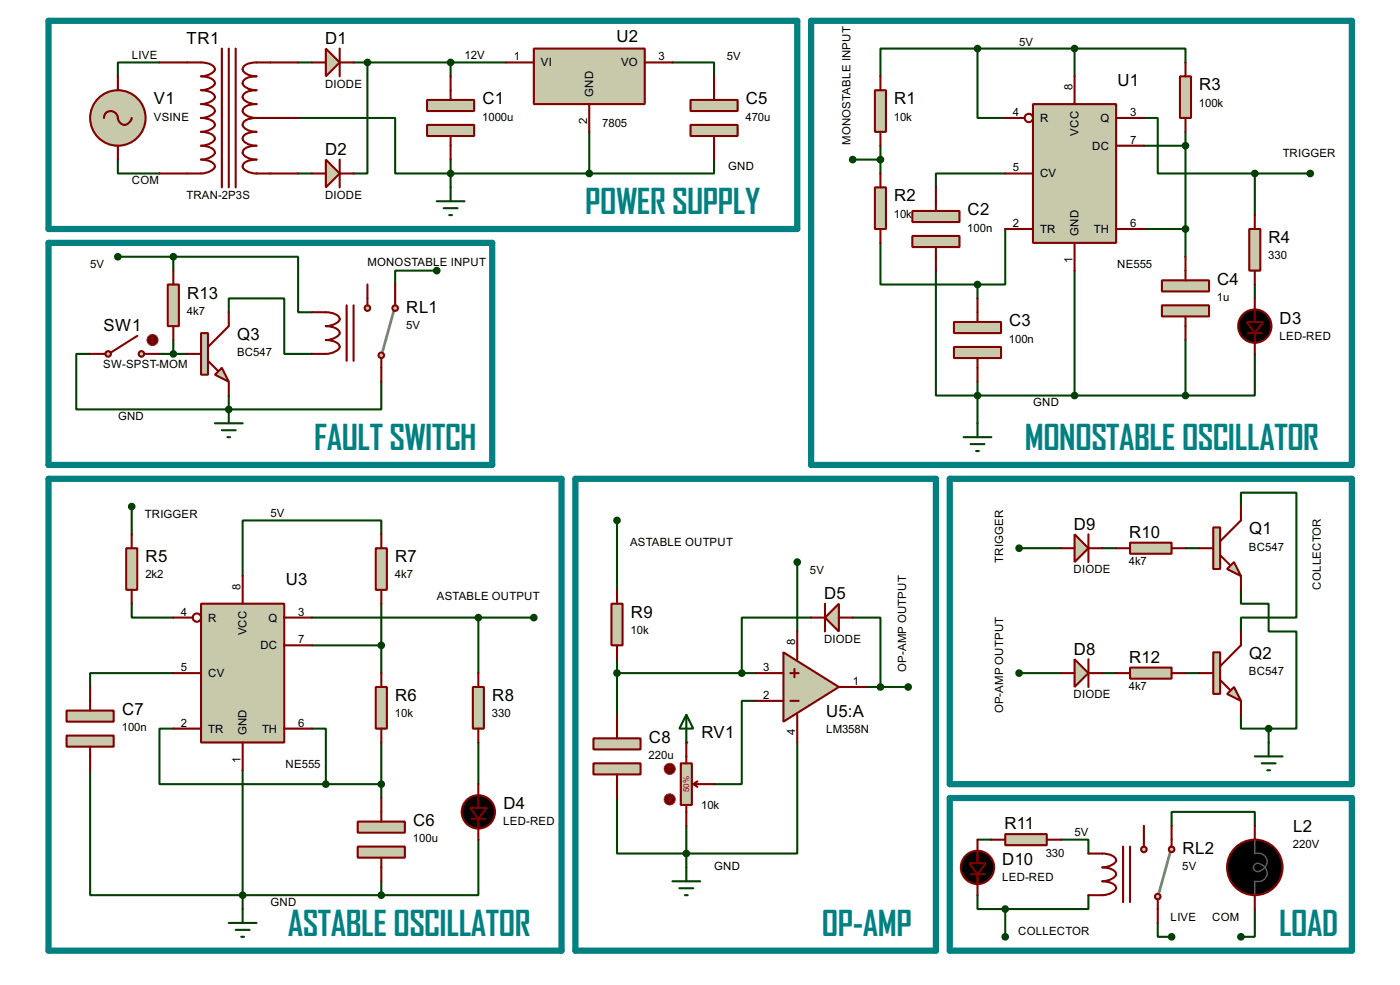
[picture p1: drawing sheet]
<svg xmlns="http://www.w3.org/2000/svg" width="256mm" height="180mm" viewBox="0 0 256 180" stroke-linecap="round" stroke-linejoin="round" font-family="sans-serif">
<g fill="none" stroke="#004000" stroke-width=".38">
<path d="M123.2 11.4h7.6v2.6M184.1 31.7h-12.7v2.6M209.5 26.7h7.7M217.2 24.1v22.9M161.3 44.4v7.7h17.8M171.4 49.5v22.9h7.7M179.1 52.1v2.5M184.1 41.9v10.2h-5M196.8 49.5v22.9M209.5 41.9h7.7M229.9 52.1v2.5M179.1 69.8v2.6"/>
<path d="M179.1 72.4h38.1M217.2 62.2v10.2M229.9 64.8v7.6h-12.7M24.1 92.7v5.1M69.8 97.8v-2.6h-25.4v10.2M24.1 110.5v2.5h7.6M57.1 118.1h12.7M69.8 110.5v12.7M31.7 133.3h-2.5v10.2h30.5M31.7 123.2h-15.2v2.5M57.1 133.3h2.6v10.2M69.8 135.9v10.1"/>
<path d="M87.6 135.9v7.6M16.5 141v22.8h53.3M44.4 141v25.4M59.7 143.5h10.1M87.6 153.7v10.1h-17.8M69.8 161.3v2.5"/>
</g>
<circle cx="125.7" cy="135.9" r=".19" fill="#004000"/>
<g fill="none" stroke="#004000" stroke-width=".38">
<path d="M29.2 11.4h-7.6v2.6M54.6 11.4h2.5M64.8 11.4h27.9M67.3 11.4v20.3h-2.5M82.5 11.4v2.6M179.1 8.9h-17.8v5.1M179.1 8.9v12.7h5M179.1 8.9h17.7M196.8 8.9h20.4v2.5M196.8 8.9v5.1M21.6 29.2v2.5h7.6M54.6 21.6h17.8v10.1h35.5"/>
<path d="M54.6 31.7h2.5M82.5 29.2v5.1M107.9 24.1v7.6M130.8 29.2v2.5h-22.9M156.2 29.2h5.1M161.3 26.7v5M209.5 21.6h2.6v10.1h17.8M229.9 31.7h10.1M229.9 31.7v7.7M21.6 47h10.1M31.7 47h22.9v10.1h2.5M31.7 47v2.5"/>
<path d="M41.9 57.1v-2.5h10.2v10.2h5M80 49.5h-7.6v2.6M16.5 64.8h-2.5v10.1h27.9M29.2 64.8h5.1M31.7 62.2v2.6M41.9 72.4v2.5M69.8 69.8v5.1h-27.9M179.1 72.4v5.1M113 95.2v12.7M227.3 92.7v-2.5h10.2v22.8h-10.2v2.6M57.1 113h40.7M87.6 113v10.2"/>
<path d="M146 102.9v12.7M148.6 113h-12.7v10.2M156.2 113h5.1v12.7M186.7 100.3h7.6M201.9 100.3h2.6M217.2 100.3h2.5M227.3 107.9v2.6h5.1v5.1h5.1v17.7h-5.1M113 123.2h25.4M113 120.6v10.2M138.4 128.3h-2.5v15.2h-5.1M146 135.9v20.3h-33v-10.2M158.7 125.7h7.7"/>
<path d="M186.7 123.2h7.6M201.9 123.2h2.6M217.2 123.2h2.5M227.3 130.8v2.5h5.1M232.4 133.3v2.6M125.7 151.1v7.6M179.1 153.7h2.5M194.3 153.7h5.1v2.5M214.6 151.1v-2.5h15.3v2.5M179.1 163.8v2.6h5M184.1 166.4v5M199.4 163.8v2.6h-15.3"/>
<path d="M212.1 168.9v2.5h2.5M229.9 166.4v5h-2.6"/>
</g>
<circle cx="21.6" cy="21.6" r="5.1" fill="#c8c8aa" stroke="#800000" stroke-width=".38"/>
<path d="M21.6 14v2.5M19 21.6a1.32 1.32 0 0 1 1.5-1.3 1.32 1.32 0 0 1 1.1 1.6 1.23 1.23 0 0 0 1.2 1 1.23 1.23 0 0 0 1.2-1l.1-.3M21.6 26.7v2.5" fill="none" stroke="#800000" stroke-width=".38"/>
<path d="M59.7 8.9l2.5 2.5-2.5 2.6z" fill="#c8c8aa" stroke="#800000" stroke-width=".38"/>
<path d="M57.1 11.4h2.6M62.2 8.9v5.1M62.2 11.4h2.6" fill="none" stroke="#800000" stroke-width=".38"/>
<g fill="#c8c8aa" stroke="#800000" stroke-width=".38">
<path d="M78.2 18.3h8.7v2h-8.7z"/>
<path d="M78.2 22.9h8.7v2h-8.7z"/>
</g>
<path d="M82.5 14v4.3M82.5 24.9v4.3" fill="none" stroke="#800000" stroke-width=".38"/>
<g fill="#c8c8aa" stroke="#800000" stroke-width=".38">
<circle cx="25.9" cy="64.8" r=".51"/>
<circle cx="19.8" cy="64.8" r=".51"/>
</g>
<path d="M16.5 64.8h2.8M25.1 61.5l-4.8 3M26.4 64.8h2.8" fill="none" stroke="#800000" stroke-width=".38"/>
<circle cx="27.9" cy="62.2" r="1.02" fill="#400000" stroke="#f00" stroke-width=".18"/>
<path d="M27.7 62.5l.2 .2M27.9 61.7v1M27.9 61.7l-.2 .3M27.9 61.7l.3 .3M28.2 62.5l-.3 .2" fill="none" stroke="#f00" stroke-width=".18"/>
<path d="M72.1 56.9l-2 7.4" fill="none" stroke="#808080" stroke-width=".51"/>
<g fill="#c8c8aa" stroke="#800000" stroke-width=".38">
<circle cx="69.8" cy="65" r=".51"/>
<circle cx="72.4" cy="56.4" r=".51"/>
</g>
<path d="M72.4 54.6v1.3" fill="none" stroke="#800000" stroke-width=".38"/>
<circle cx="67.3" cy="56.4" r=".51" fill="#c8c8aa" stroke="#800000" stroke-width=".38"/>
<path d="M57.1 57.1a8.5 8.5 0 0 1 4.3 .4 .89 .89 0 0 1 .7 1.2 3.2 3.2 0 0 1-2.4 1 3.2 3.2 0 0 1 2.4 .9 .88 .88 0 0 1-.7 1.2l-1.1 .4h-.6a3.2 3.2 0 0 1 2.4 .9 .88 .88 0 0 1-.7 1.2 7 7 0 0 1-4.3 .5M63.5 55.9v10.1M64.8 55.9v10.1M67.3 52.1v3.8M72.4 52.1v2.5M69.8 65.5v4.3" fill="none" stroke="#800000" stroke-width=".38"/>
<path d="M160.3 16.5h2v7.6h-2z" fill="#c8c8aa" stroke="#800000" stroke-width=".38"/>
<path d="M161.3 14v2.5M161.3 24.1v2.6" fill="none" stroke="#800000" stroke-width=".38"/>
<path d="M160.3 34.3h2v7.6h-2z" fill="#c8c8aa" stroke="#800000" stroke-width=".38"/>
<path d="M161.3 31.7v2.6M161.3 41.9v2.5" fill="none" stroke="#800000" stroke-width=".38"/>
<path d="M189.2 19h15.3v25.4h-15.3z" fill="#c8c8aa" stroke="#800000" stroke-width=".38"/>
<g fill="none" stroke="#800000" stroke-width=".38">
<path d="M196.8 14v5M184.1 21.6h3.6M184.1 31.7h5.1M204.5 21.6h5M204.5 26.7h5M184.1 41.9h5.1M196.8 44.4v5.1M204.5 41.9h5"/>
<circle cx="188.5" cy="21.6" r=".76"/>
</g>
<g fill="#c8c8aa" stroke="#800000" stroke-width=".38">
<path d="M167.1 38.6h8.7v2h-8.7z"/>
<path d="M167.1 43.2h8.7v2h-8.7z"/>
</g>
<path d="M171.4 34.3v4.3M171.4 45.2v4.3" fill="none" stroke="#800000" stroke-width=".38"/>
<g fill="#c8c8aa" stroke="#800000" stroke-width=".38">
<path d="M174.8 58.9h8.6v2.1h-8.6z"/>
<path d="M174.8 63.5h8.6v2h-8.6z"/>
</g>
<path d="M179.1 54.6v4.3M179.1 65.5v4.3" fill="none" stroke="#800000" stroke-width=".38"/>
<g fill="#004000" stroke="#004000" stroke-width=".38">
<circle cx="179.1" cy="52.1" r=".51"/>
<circle cx="179.1" cy="72.4" r=".51"/>
</g>
<path d="M39.4 77.5h5M40.6 78.7h2.6M41.9 74.9v2.6M41.7 80h.5" fill="none" stroke="#004000" stroke-width=".38"/>
<path d="M59.7 29.2l2.5 2.5-2.5 2.6z" fill="#c8c8aa" stroke="#800000" stroke-width=".38"/>
<path d="M57.1 31.7h2.6M62.2 29.2v5.1M62.2 31.7h2.6" fill="none" stroke="#800000" stroke-width=".38"/>
<path d="M216.2 14h2v7.6h-2z" fill="#c8c8aa" stroke="#800000" stroke-width=".38"/>
<path d="M217.2 11.4v2.6M217.2 21.6v2.5" fill="none" stroke="#800000" stroke-width=".38"/>
<circle cx="217.2" cy="26.7" r=".51" fill="#004000" stroke="#004000" stroke-width=".38"/>
<g fill="#c8c8aa" stroke="#800000" stroke-width=".38">
<path d="M212.9 51.3h8.6v2h-8.6z"/>
<path d="M212.9 55.9h8.6v2h-8.6z"/>
</g>
<path d="M217.2 47v4.3M217.2 57.9v4.3" fill="none" stroke="#800000" stroke-width=".38"/>
<g fill="#004000" stroke="#004000" stroke-width=".38">
<circle cx="217.2" cy="41.9" r=".51"/>
<circle cx="196.8" cy="72.4" r=".51"/>
</g>
<path d="M228.9 41.9h2v7.6h-2z" fill="#c8c8aa" stroke="#800000" stroke-width=".38"/>
<path d="M229.9 39.4v2.5M229.9 49.5v2.6M229.9 54.6v4.3M228.6 61h2.5M229.9 61v3.8" fill="none" stroke="#800000" stroke-width=".38"/>
<g fill="#000" stroke="#800000" stroke-width=".38">
<path d="M228.3 58.9h3.1l-1.5 2.1z"/>
<circle cx="229.9" cy="59.7" r="3"/>
</g>
<circle cx="217.2" cy="72.4" r=".51" fill="#004000" stroke="#004000" stroke-width=".38"/>
<g fill="#c8c8aa" stroke="#800000" stroke-width=".38">
<path d="M126.5 18.3h8.6v2h-8.6z"/>
<path d="M126.5 22.9h8.6v2h-8.6z"/>
</g>
<path d="M130.8 14v4.3M130.8 24.9v4.3" fill="none" stroke="#800000" stroke-width=".38"/>
<path d="M97.8 8.9h20.3v10.1h-20.3z" fill="#c8c8aa" stroke="#800000" stroke-width=".38"/>
<path d="M92.7 11.4h5.1M107.9 19v5.1M118.1 11.4h5.1" fill="none" stroke="#800000" stroke-width=".38"/>
<path d="M80 36.8h5.1M81.3 38.1h2.5M82.3 39.4h.5M82.5 34.3v2.5" fill="none" stroke="#004000" stroke-width=".38"/>
<path d="M36.8 110.5h15.3v25.4h-15.3z" fill="#c8c8aa" stroke="#800000" stroke-width=".38"/>
<g fill="none" stroke="#800000" stroke-width=".38">
<path d="M31.7 113h3.6M44.4 105.4v5.1M52.1 113h5M52.1 118.1h5M31.7 133.3h5.1M31.7 123.2h5.1M44.4 135.9v5.1M52.1 133.3h5"/>
<circle cx="36.1" cy="113" r=".76"/>
</g>
<path d="M23.1 100.3h2v7.6h-2z" fill="#c8c8aa" stroke="#800000" stroke-width=".38"/>
<path d="M24.1 97.8v2.5M24.1 107.9v2.6" fill="none" stroke="#800000" stroke-width=".38"/>
<circle cx="24.1" cy="92.7" r=".51" fill="#004000" stroke="#004000" stroke-width=".38"/>
<path d="M41.9 168.9h5.1M43.2 170.2h2.5M44.2 171.4h.5M44.4 166.4v2.5" fill="none" stroke="#004000" stroke-width=".38"/>
<path d="M68.8 125.7h2.1v7.6h-2.1z" fill="#c8c8aa" stroke="#800000" stroke-width=".38"/>
<path d="M69.8 123.2v2.5M69.8 133.3v2.6" fill="none" stroke="#800000" stroke-width=".38"/>
<circle cx="59.7" cy="143.5" r=".51" fill="#004000" stroke="#004000" stroke-width=".38"/>
<g fill="#c8c8aa" stroke="#800000" stroke-width=".38">
<path d="M65.5 150.4h8.7v2h-8.7z"/>
<path d="M65.5 154.9h8.7v2.1h-8.7z"/>
</g>
<path d="M69.8 146v4.4M69.8 157v4.3" fill="none" stroke="#800000" stroke-width=".38"/>
<g fill="#004000" stroke="#004000" stroke-width=".38">
<circle cx="69.8" cy="143.5" r=".51"/>
<circle cx="44.4" cy="163.8" r=".51"/>
</g>
<g fill="#c8c8aa" stroke="#800000" stroke-width=".38">
<path d="M12.2 130h8.6v2.1h-8.6z"/>
<path d="M12.2 134.6h8.6v2.1h-8.6z"/>
</g>
<path d="M16.5 125.7v4.3M16.5 136.7v4.3" fill="none" stroke="#800000" stroke-width=".38"/>
<path d="M68.8 100.3h2.1v7.6h-2.1z" fill="#c8c8aa" stroke="#800000" stroke-width=".38"/>
<path d="M69.8 97.8v2.5M69.8 107.9v2.6" fill="none" stroke="#800000" stroke-width=".38"/>
<circle cx="69.8" cy="118.1" r=".51" fill="#004000" stroke="#004000" stroke-width=".38"/>
<path d="M86.6 125.7h2v7.6h-2z" fill="#c8c8aa" stroke="#800000" stroke-width=".38"/>
<path d="M87.6 123.2v2.5M87.6 133.3v2.6M86.4 149.9h2.5M87.6 143.5v4.3M87.6 149.9v3.8" fill="none" stroke="#800000" stroke-width=".38"/>
<g fill="#000" stroke="#800000" stroke-width=".38">
<path d="M86.1 147.8h3.1l-1.6 2.1z"/>
<circle cx="87.6" cy="148.6" r="3"/>
</g>
<circle cx="69.8" cy="163.8" r=".51" fill="#004000" stroke="#004000" stroke-width=".38"/>
<g fill="#c8c8aa" stroke="#800000" stroke-width=".38">
<path d="M108.7 135.1h8.6v2.1h-8.6z"/>
<path d="M108.7 139.7h8.6v2h-8.6z"/>
</g>
<path d="M113 130.8v4.3M113 141.7v4.3" fill="none" stroke="#800000" stroke-width=".38"/>
<path d="M124.7 139.7h2v7.6h-2z" fill="#c8c8aa" stroke="#800000" stroke-width=".38"/>
<path d="M125.7 135.9v3.8M125.7 147.3v3.8M127 143.5l.8 .5M127 143.5h3.8M127.8 143l-.8 .5" fill="none" stroke="#800000" stroke-width=".38"/>
<circle cx="122.7" cy="140.7" r="1.02" fill="#400000" stroke="#f00" stroke-width=".18"/>
<path d="M122.7 140.2l-.3 .3M122.7 140.2l.2 .3M122.7 140.2v1" fill="none" stroke="#f00" stroke-width=".18"/>
<circle cx="122.7" cy="146.3" r="1.02" fill="#400000" stroke="#f00" stroke-width=".18"/>
<path d="M122.4 146.6l.3 .2M122.7 145.8v1M122.9 146.6l-.2 .2" fill="none" stroke="#f00" stroke-width=".18"/>
<path d="M125.7 130.8l1.3 2.5h-2.5zM125.7 130.8v5.1" fill="none" stroke="#004000" stroke-width=".38"/>
<circle cx="125.7" cy="156.2" r=".51" fill="#004000" stroke="#004000" stroke-width=".38"/>
<path d="M214.4 156l-2.1 7.3" fill="none" stroke="#808080" stroke-width=".51"/>
<g fill="#c8c8aa" stroke="#800000" stroke-width=".38">
<circle cx="212.1" cy="164.1" r=".51"/>
<circle cx="214.6" cy="155.4" r=".51"/>
</g>
<path d="M214.6 153.7v1.2" fill="none" stroke="#800000" stroke-width=".38"/>
<circle cx="209.5" cy="155.4" r=".51" fill="#c8c8aa" stroke="#800000" stroke-width=".38"/>
<path d="M199.4 156.2a8.5 8.5 0 0 1 4.3 .4 .89 .89 0 0 1 .7 1.2 3.2 3.2 0 0 1-2.5 .9 3.2 3.2 0 0 1 2.5 1 .88 .88 0 0 1-.7 1.1l-1.1 .4-.7 .1a3.2 3.2 0 0 1 2.5 .9 .88 .88 0 0 1-.7 1.2 7 7 0 0 1-4.3 .4M205.7 154.9v10.2M207 154.9v10.2M209.5 151.1v3.8M214.6 151.1v2.6M212.1 164.6v4.3" fill="none" stroke="#800000" stroke-width=".38"/>
<path d="M196.8 120.6l2.6 2.6-2.6 2.5z" fill="#c8c8aa" stroke="#800000" stroke-width=".38"/>
<path d="M194.3 123.2h2.5M199.4 120.6v5.1M199.4 123.2h2.5" fill="none" stroke="#800000" stroke-width=".38"/>
<path d="M196.8 97.8l2.6 2.5-2.6 2.6z" fill="#c8c8aa" stroke="#800000" stroke-width=".38"/>
<path d="M199.4 97.8v5.1M194.3 100.3h2.5M199.4 100.3h2.5" fill="none" stroke="#800000" stroke-width=".38"/>
<path d="M207 99.3h7.6v2h-7.6z" fill="#c8c8aa" stroke="#800000" stroke-width=".38"/>
<path d="M204.5 100.3h2.5M214.6 100.3h2.6" fill="none" stroke="#800000" stroke-width=".38"/>
<path d="M224.8 104.1l1.3-1.2 1.2 2.5z" fill="#c8c8aa" stroke="#800000" stroke-width=".38"/>
<path d="M222.2 96.5h1.3v7.6h-1.3z" fill="#c8c8aa" stroke="#800000" stroke-width=".38"/>
<path d="M227.3 92.7v2.5l-3.8 3.9M219.7 100.3h2.5M223.5 101.6l1.8 1.8M227.3 105.4v2.5" fill="none" stroke="#800000" stroke-width=".38"/>
<path d="M184.1 152.7h7.7v2h-7.7z" fill="#c8c8aa" stroke="#800000" stroke-width=".38"/>
<path d="M179.1 153.7v4.3M181.6 153.7h2.5M191.8 153.7h2.5M177.8 160h2.5M179.1 160v3.8" fill="none" stroke="#800000" stroke-width=".38"/>
<g fill="#000" stroke="#800000" stroke-width=".38">
<path d="M177.5 158h3.1l-1.5 2z"/>
<circle cx="179.1" cy="158.8" r="3"/>
</g>
<circle cx="186.7" cy="100.3" r=".51" fill="#004000" stroke="#004000" stroke-width=".38"/>
<path d="M229.9 138.4h5M231.1 139.7h2.6M232.4 135.9v2.5M232.2 141h.5" fill="none" stroke="#004000" stroke-width=".38"/>
<path d="M112 110.5h2v7.6h-2z" fill="#c8c8aa" stroke="#800000" stroke-width=".38"/>
<path d="M113 107.9v2.6M113 118.1v2.5" fill="none" stroke="#800000" stroke-width=".38"/>
<path d="M151.1 113l2.6-2.5v5.1z" fill="#c8c8aa" stroke="#800000" stroke-width=".38"/>
<path d="M148.6 113h2.5M151.1 110.5v5.1M153.7 113h2.5" fill="none" stroke="#800000" stroke-width=".38"/>
<path d="M143.5 119.4l10.2 6.3-10.2 6.4z" fill="#c8c8aa" stroke="#800000" stroke-width=".38"/>
<path d="M146 115.6v5M138.4 128.3h5.1M138.4 123.2h5.1M144.8 128.3h1.5M144.8 123.2h1.5M145.5 122.4v1.6M146 130.8v5.1M153.7 125.7h5" fill="none" stroke="#800000" stroke-width=".38"/>
<circle cx="135.9" cy="123.2" r=".51" fill="#004000" stroke="#004000" stroke-width=".38"/>
<path d="M207 122.2h7.6v2h-7.6z" fill="#c8c8aa" stroke="#800000" stroke-width=".38"/>
<path d="M29.2 11.4h7.6a3.2 3.2 0 0 1 2.5 .9 .88 .88 0 0 1-.7 1.2l-1.1 .4-.7 .1a3.2 3.2 0 0 1 2.5 .9 .88 .88 0 0 1-.7 1.2l-1.1 .4h-.7a3.2 3.2 0 0 1 2.5 .9 .88 .88 0 0 1-.7 1.2l-1.1 .4h-.7a3.2 3.2 0 0 1 2.5 1 .88 .88 0 0 1-.7 1.1l-1.1 .4-.7 .1a3.2 3.2 0 0 1 2.5 .9 .88 .88 0 0 1-.7 1.2l-1.1 .4h-.7a3.2 3.2 0 0 1 2.5 .9 .88 .88 0 0 1-.7 1.2l-1.1 .4-.7 .1a3.2 3.2 0 0 1 2.5 .9 .88 .88 0 0 1-.7 1.2l-1.1 .4h-.7a3.2 3.2 0 0 1 2.5 .9 .88 .88 0 0 1-.7 1.2l-1.1 .4h-.7h-7.6M40.6 8.9v25.4M41.9 8.9v25.4M43.2 8.9v25.4M54.6 11.4h-7.6a2.89 2.89 0 0 0-2.5 .9 .9 .9 0 0 0 .6 1.2l1.2 .4 .7 .1a2.89 2.89 0 0 0-2.5 .9 .9 .9 0 0 0 .6 1.2l1.2 .4h.7a2.89 2.89 0 0 0-2.5 .9 .9 .9 0 0 0 .6 1.2l1.2 .4h.7a2.89 2.89 0 0 0-2.5 1 .9 .9 0 0 0 .6 1.1l1.2 .4 .7 .1M47 21.6a2.89 2.89 0 0 0-2.5 .9 .9 .9 0 0 0 .6 1.2l1.2 .4h.7a2.89 2.89 0 0 0-2.5 .9 .9 .9 0 0 0 .6 1.2l1.2 .4 .7 .1a2.89 2.89 0 0 0-2.5 .9 .9 .9 0 0 0 .6 1.2l1.2 .4h.7a2.89 2.89 0 0 0-2.5 .9 .9 .9 0 0 0 .6 1.2l1.2 .4h.7h7.6M47 21.6h7.6M204.5 123.2h2.5M214.6 123.2h2.6" fill="none" stroke="#800000" stroke-width=".38"/>
<g fill="#004000" stroke="#004000" stroke-width=".38">
<circle cx="113" cy="123.2" r=".51"/>
<circle cx="67.3" cy="11.4" r=".51"/>
<circle cx="82.5" cy="31.7" r=".51"/>
<circle cx="107.9" cy="31.7" r=".51"/>
<circle cx="82.5" cy="11.4" r=".51"/>
<circle cx="161.3" cy="29.2" r=".51"/>
<circle cx="156.2" cy="29.2" r=".51"/>
<circle cx="179.1" cy="8.9" r=".51"/>
<circle cx="196.8" cy="8.9" r=".51"/>
<circle cx="87.6" cy="113" r=".51"/>
<circle cx="97.8" cy="113" r=".51"/>
<circle cx="229.9" cy="31.7" r=".51"/>
<circle cx="240" cy="31.7" r=".51"/>
<circle cx="113" cy="95.2" r=".51"/>
<circle cx="146" cy="102.9" r=".51"/>
<circle cx="161.3" cy="125.7" r=".51"/>
<circle cx="166.4" cy="125.7" r=".51"/>
</g>
<path d="M8.9 3.8h137.1v38.1h-137.1zM148.6 3.8h99v81.3h-99zM8.9 44.4h81.3v40.7h-81.3zM8.9 87.6h94v86.4h-94zM105.4 87.6h66v86.4h-66z" fill="none" stroke="#008080" stroke-width="1.1"/>
<path d="M179.1 77.5v2.5M176.5 80h5.1M177.8 81.3h2.5M178.8 82.5h.5M125.7 158.7v2.6M123.2 161.3h5.1M124.5 162.6h2.5M125.5 163.8h.5" fill="none" stroke="#004000" stroke-width=".38"/>
<path d="M224.8 127l1.3-1.3 1.2 2.6z" fill="#c8c8aa" stroke="#800000" stroke-width=".38"/>
<path d="M222.2 119.4h1.3v7.6h-1.3z" fill="#c8c8aa" stroke="#800000" stroke-width=".38"/>
<path d="M227.3 115.6v2.5l-3.8 3.8M219.7 123.2h2.5M223.5 124.5l1.8 1.7M227.3 128.3v2.5" fill="none" stroke="#800000" stroke-width=".38"/>
<g fill="#004000" stroke="#004000" stroke-width=".38">
<circle cx="186.7" cy="123.2" r=".51"/>
<circle cx="232.4" cy="133.3" r=".51"/>
<circle cx="184.1" cy="166.4" r=".51"/>
<circle cx="184.1" cy="171.4" r=".51"/>
</g>
<path d="M174 87.6h73.6v55.9h-73.6z" fill="none" stroke="#008080" stroke-width="1.1"/>
<path d="M39.4 68.6l1.2-1.3 1.3 2.5z" fill="#c8c8aa" stroke="#800000" stroke-width=".38"/>
<path d="M36.8 61h1.3v7.6h-1.3z" fill="#c8c8aa" stroke="#800000" stroke-width=".38"/>
<path d="M41.9 57.1v2.6l-3.8 3.8M34.3 64.8h2.5M38.1 66l1.8 1.8M41.9 69.8v2.6" fill="none" stroke="#800000" stroke-width=".38"/>
<path d="M30.7 52.1h2.1v7.6h-2.1z" fill="#c8c8aa" stroke="#800000" stroke-width=".38"/>
<path d="M31.7 49.5v2.6M31.7 59.7v2.5M229.9 151.1v2.6M229.9 163.8v2.6" fill="none" stroke="#800000" stroke-width=".38"/>
<g fill="#004000" stroke="#004000" stroke-width=".38">
<circle cx="31.7" cy="64.8" r=".51"/>
<circle cx="41.9" cy="74.9" r=".51"/>
<circle cx="21.6" cy="47" r=".51"/>
<circle cx="31.7" cy="47" r=".51"/>
<circle cx="80" cy="49.5" r=".51"/>
<circle cx="214.6" cy="171.4" r=".51"/>
<circle cx="227.3" cy="171.4" r=".51"/>
</g>
<path d="M174 146h73.6v28h-73.6z" fill="none" stroke="#008080" stroke-width="1.1"/>
<circle cx="229.9" cy="158.7" r="5.1" fill="#000" stroke="#800000" stroke-width=".38"/>
<path d="M229.9 153.7v2.5a1.65 1.65 0 0 1 2.1 1 1.65 1.65 0 0 1-.9 2.1 .83 .83 0 0 1-1.2 0 .83 .83 0 0 1 0-1.2 .83 .83 0 0 1 1.2 .1 1.67 1.67 0 0 1 .4 2.8l-.9 .3h-.7v2.5" fill="none" stroke="#606060" stroke-width=".25"/>
<path d="M234.7 152.1l-1 1.6M236.2 158.7h1.8M237.2 155.2l-1.5 1M233.7 163.8l1 1.6M235.7 161.3l1.5 1" fill="none" stroke="#feffff" stroke-width=".25"/>
<g font-size="7.3" fill="#008080">
<text x="107.2" y="39.2">POWERSUPPLY</text>
<text x="57.6" y="82.4">FAULTSWITCH</text>
<text x="187.7" y="82.4">MONOSTABLEOSCILLATOR</text>
<text x="52.7" y="171.3">ASTABLEOSCILLATOR</text>
<text x="150.5" y="171.3">OP-AMP</text>
<text x="234.3" y="171.3">LOAD</text>
</g>
<g font-size="3.4">
<text x="34.2" y="8.1">TR1</text>
<text x="59.6" y="8.1">D1</text>
<text x="112.9" y="7.7">U2</text>
<text x="204.7" y="15.7">U1</text>
<text x="219.7" y="16.6">R3</text>
<text x="28.2" y="19.1">V1</text>
<text x="88.4" y="19.1">C1</text>
<text x="136.6" y="19.1">C5</text>
<text x="163.8" y="19.1">R1</text>
<text x="59.6" y="28.4">D2</text>
<text x="163.8" y="36.9">R2</text>
<text x="177.3" y="39.4">C2</text>
<text x="232.4" y="44.5">R4</text>
<text x="223" y="52.1">C4</text>
<text x="34.3" y="54.7">R13</text>
<text x="74.4" y="57.2">RL1</text>
<text x="184.9" y="59.7">C3</text>
<text x="234.4" y="59.2">D3</text>
<text x="18.9" y="60.7">SW1</text>
<text x="43.4" y="62.3">Q3</text>
<text x="196.7" y="96.9">D9</text>
<text x="206.9" y="98.5">R10</text>
<text x="228.8" y="97.8">Q1</text>
<text x="26.7" y="102.9">R5</text>
<text x="52.3" y="107.1">U3</text>
<text x="72.4" y="102.9">R7</text>
<text x="115.6" y="113">R9</text>
<text x="151" y="109.6">D5</text>
<text x="196.7" y="119.8">D8</text>
<text x="206.9" y="121.3">R12</text>
<text x="228.8" y="120.6">Q2</text>
<text x="22.4" y="130.8">C7</text>
<text x="72.4" y="128.3">R6</text>
<text x="90.2" y="128.3">R8</text>
<text x="151.4" y="131.2">U5:A</text>
<text x="118.9" y="135.9">C8</text>
<text x="128.5" y="135">RV1</text>
<text x="92.2" y="148.1">D4</text>
<text x="75.7" y="151.1">C6</text>
<text x="184" y="151.8">R11</text>
<text x="236.9" y="152.2">L2</text>
<text x="183.6" y="158.2">D10</text>
<text x="216.6" y="156.2">RL2</text>
</g>
<g font-size="2.3">
<text x="24.2" y="10.9">LIVE</text>
<text x="85.1" y="10.9">12V</text>
<text x="94.1" y="11">1</text>
<text x="120.6" y="11">3</text>
<text x="133.1" y="11">5V</text>
<text x="186.7" y="8.3">5V</text>
<text x="59.6" y="16.1">DIODE</text>
<text x="99.1" y="12.1">VI</text>
<text x="108.7" y="17.7" transform="rotate(-90 108.7 17.7)">GND</text>
<text x="113.8" y="12.1">VO</text>
<text x="196.5" y="16.5" transform="rotate(-90 196.5 16.5)">8</text>
<text x="28.2" y="22.1">VSINE</text>
<text x="88.3" y="22.1">1000u</text>
<text x="107.6" y="22.7" transform="rotate(-90 107.6 22.7)">2</text>
<text x="110.3" y="23.3">7805</text>
<text x="136.6" y="22.1">470u</text>
<text x="163.7" y="22.1">10k</text>
<text x="185.5" y="21.2">4</text>
<text x="190.5" y="22.3">R</text>
<text x="201.6" y="22.3">Q</text>
<text x="207" y="21.2">3</text>
<text x="219.6" y="19.5">100k</text>
<text x="155.8" y="26.5" transform="rotate(-90 155.8 26.5)">MONOSTABLE INPUT</text>
<text x="197.6" y="24.9" transform="rotate(-90 197.6 24.9)">VCC</text>
<text x="200.1" y="27.4">DC</text>
<text x="207" y="26.3">7</text>
<text x="235" y="28.7">TRIGGER</text>
<text x="24.2" y="33.7">COM</text>
<text x="133.4" y="31.2">GND</text>
<text x="185.5" y="31.4">5</text>
<text x="190.5" y="32.5">CV</text>
<text x="34.2" y="36.4">TRAN-2P3S</text>
<text x="59.6" y="36.4">DIODE</text>
<text x="163.7" y="39.8">10k</text>
<text x="185.5" y="41.5">2</text>
<text x="207" y="41.5">6</text>
<text x="177.2" y="42.4">100n</text>
<text x="190.5" y="42.6">TR</text>
<text x="197.6" y="43.1" transform="rotate(-90 197.6 43.1)">GND</text>
<text x="200.4" y="42.6">TH</text>
<text x="232.3" y="47.5">330</text>
<text x="16.5" y="49">5V</text>
<text x="67.3" y="48.7">MONOSTABLE INPUT</text>
<text x="196.5" y="48.1" transform="rotate(-90 196.5 48.1)">1</text>
<text x="204.7" y="49.1">NE555</text>
<text x="34.2" y="57.6">4k7</text>
<text x="222.9" y="55.1">1u</text>
<text x="43.4" y="65.2">BC547</text>
<text x="74.4" y="60.2">5V</text>
<text x="184.8" y="62.7">100n</text>
<text x="234.4" y="62.2">LED-RED</text>
<text x="18.9" y="67.4">SW-SPST-MOM</text>
<text x="21.6" y="76.9">GND</text>
<text x="189.3" y="74.4">GND</text>
<text x="26.5" y="94.9">TRIGGER</text>
<text x="49.5" y="94.7">5V</text>
<text x="115.4" y="99.9">ASTABLE OUTPUT</text>
<text x="228.8" y="100.8">BC547</text>
<text x="26.6" y="105.8">2k2</text>
<text x="44.1" y="107.9" transform="rotate(-90 44.1 107.9)">8</text>
<text x="72.3" y="105.8">4k7</text>
<text x="148.4" y="105">5V</text>
<text x="183.8" y="103" transform="rotate(-90 183.8 103)">TRIGGER</text>
<text x="196.7" y="104.9">DIODE</text>
<text x="206.8" y="103.4">4k7</text>
<text x="242" y="107.9" transform="rotate(-90 242 107.9)">COLLECTOR</text>
<text x="33.1" y="112.6">4</text>
<text x="38.1" y="113.7">R</text>
<text x="49.2" y="113.7">Q</text>
<text x="54.6" y="112.6">3</text>
<text x="80" y="109.9">ASTABLE OUTPUT</text>
<text x="45.2" y="116.3" transform="rotate(-90 45.2 116.3)">VCC</text>
<text x="47.7" y="118.8">DC</text>
<text x="54.6" y="117.7">7</text>
<text x="115.5" y="116">10k</text>
<text x="145.7" y="118.1" transform="rotate(-90 145.7 118.1)">8</text>
<text x="151" y="117.6">DIODE</text>
<text x="33.1" y="122.8">5</text>
<text x="38.1" y="123.9">CV</text>
<text x="139.8" y="122.8">3</text>
<text x="156.2" y="125.3">1</text>
<text x="166" y="122.9" transform="rotate(-90 166 122.9)">OP-AMP OUTPUT</text>
<text x="228.8" y="123.6">BC547</text>
<text x="72.3" y="131.2">10k</text>
<text x="90.1" y="131.2">330</text>
<text x="139.8" y="127.9">2</text>
<text x="183.8" y="130.6" transform="rotate(-90 183.8 130.6)">OP-AMP OUTPUT</text>
<text x="196.7" y="127.8">DIODE</text>
<text x="206.8" y="126.3">4k7</text>
<text x="22.3" y="133.8">100n</text>
<text x="33.1" y="133">2</text>
<text x="38.1" y="134.1">TR</text>
<text x="45.2" y="134.6" transform="rotate(-90 45.2 134.6)">GND</text>
<text x="48" y="134.1">TH</text>
<text x="54.6" y="133">6</text>
<text x="145.7" y="134.5" transform="rotate(-90 145.7 134.5)">4</text>
<text x="151.3" y="134.2">LM358N</text>
<text x="44.1" y="139.6" transform="rotate(-90 44.1 139.6)">1</text>
<text x="52.3" y="140.5">NE555</text>
<text x="118.8" y="138.9">220u</text>
<text x="128.4" y="148.1">10k</text>
<text x="75.6" y="154.1">100u</text>
<text x="92.2" y="151">LED-RED</text>
<text x="196.8" y="153.1">5V</text>
<text x="236.9" y="155.2">220V</text>
<text x="130.8" y="159.3">GND</text>
<text x="183.6" y="161.2">LED-RED</text>
<text x="191.6" y="156.8">330</text>
<text x="216.6" y="159.2">5V</text>
<text x="49.6" y="165.8">GND</text>
<text x="186.5" y="171.1">COLLECTOR</text>
<text x="214.5" y="168.5">LIVE</text>
<text x="222.1" y="168.5">COM</text>
</g>
<text font-size="1.7" fill="#c00000" x="126.2" y="144.9" transform="rotate(-90 126.2 144.9)">50%</text>
</svg>
